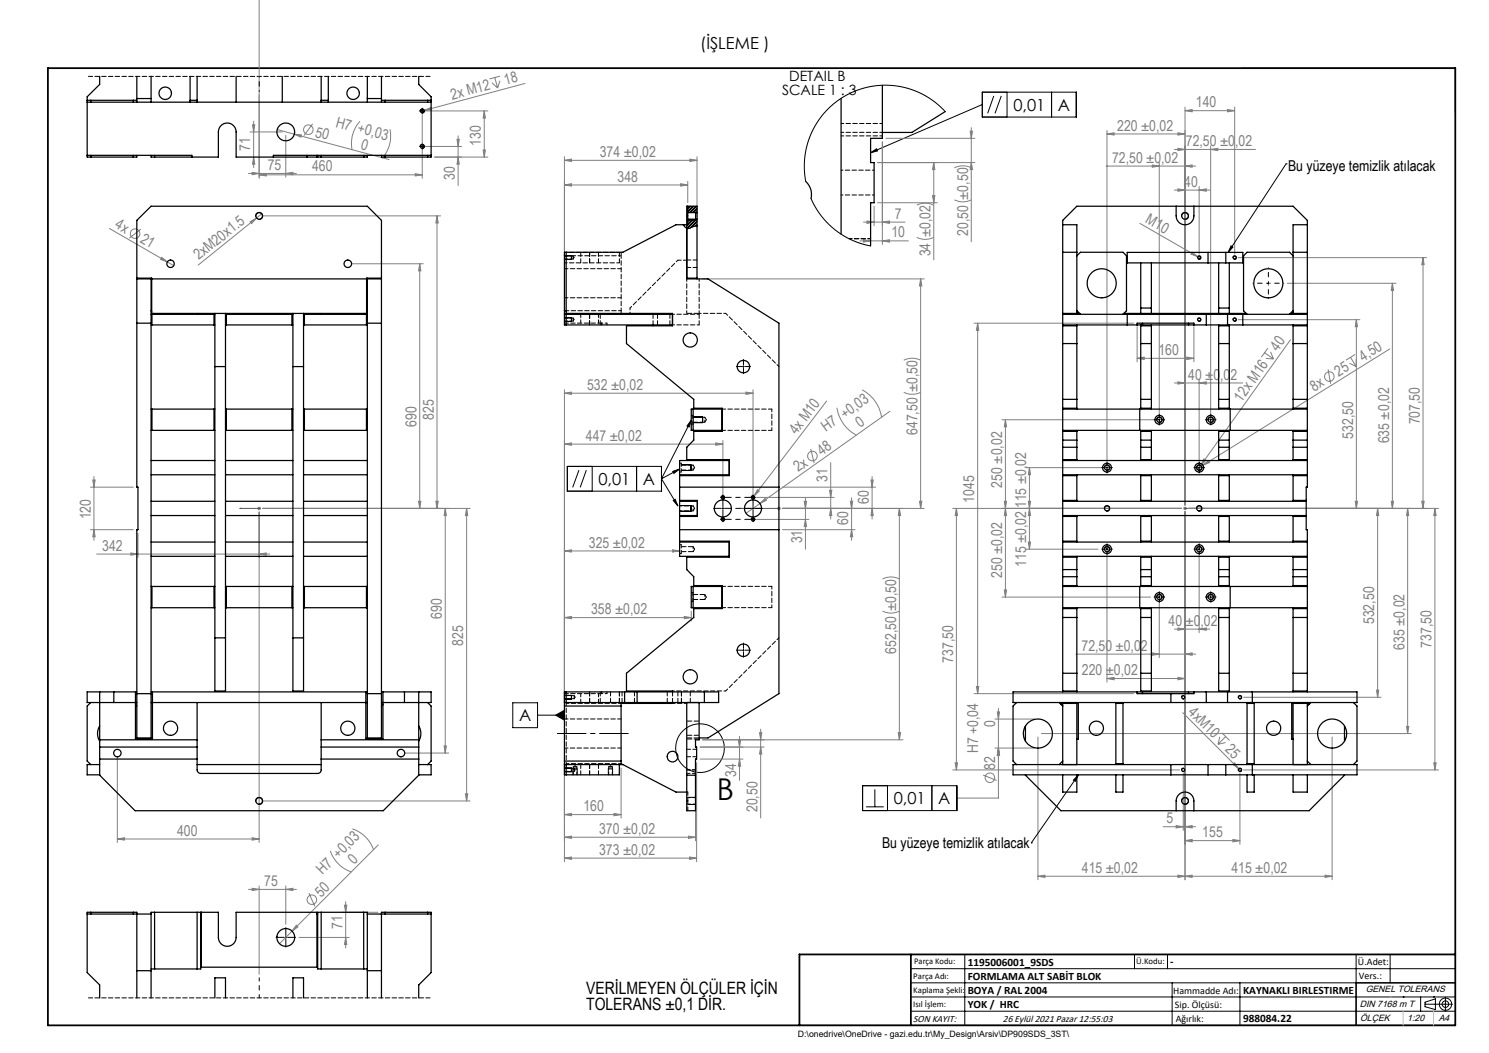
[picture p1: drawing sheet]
<svg xmlns="http://www.w3.org/2000/svg" width="420mm" height="297mm" viewBox="0 0 420 297" stroke-linecap="round" stroke-linejoin="round" font-family="sans-serif">
<g fill="none" stroke="#808080" stroke-width=".28">
<path d="M73.1 -.1v50.4M70.5 37.2h9.1M71.2 35.2h.7l-.4 2zM71.5 34.2v13.1M78.2 36.5l4.8 1.3M80.6 38.2v11.7M83 37.8l2 .3-.1 .6zM83 37.8l26.7 7.2M88.2 34.9l-2.5 3.3M101.5 34.2a9.2 9.2 0 0 0-2.2 8.2M110 36.5a9.6 9.6 0 0 1-2.2 8.2M119.1 32.3v18"/>
<path d="M119.7 31.1l1.8-.8 .2 .6zM119.7 31.1l-1.2 .4M120.1 31.3h17.5M128.9 39.3h.6l-.3 2zM129.2 38.3v14M136.6 31.3v13M136.6 31.3l.3 2h-.6zM138.8 23.4l1.6 1.4M139.6 21.9l.8 2.9M141 22.8l-.6 2M141 21.5l-2.9 .8M148.1 23.5l-28.4 7.6"/>
<path d="M249.9 39h25.1M273.6 37h.7l-.3 2zM274 36v32.2M312.2 37.8l2.1-.3v.6zM312.2 36.8v94.1M312.2 37.8h22.1M332.2 37.5l2.1 .3-2.1 .3zM334.3 31.2l2-.3v.6zM334.3 30.2v112.2M334.3 31.2h14M346.3 30.9l2 .3-2 .3zM348.3 30.2v41.4"/>
<path d="M70.1 48.9h13.5M71.1 48.6l2 .3-2 .4zM71.5 44.3l.4 2h-.7zM73.1 49.3l2-.3v.6zM73.1 49.3h46M80.6 48.9l2-.3v.7zM117.1 49l2 .3-2 .3zM120.1 41.3h10.1M129.2 44.3l.3 2h-.6zM136.3 42.3h.6l-.3 2zM137.6 44.3h-15M159.2 45.2l2-.3v.6z"/>
<path d="M159.2 52.2l2-.4v.7zM159.2 44.2v27M159.2 45.2h37.4M159.2 52.2h34.8M192 51.8l2 .4-2 .3zM194 51.1v6M194.6 44.9l2 .3-2 .3zM196.6 44.2v17M246.6 58.2v5.5M247.5 45.9h27.5M247.5 57.2h16.9M248.9 40v29"/>
<path d="M258.6 57.9l1.9-.6 1.3 .1 1.6 .5M263 55.2h.7l-.3 2zM263.4 45.9v27.4M263.4 45.9l.3 1.9h-.7zM269.2 56.4l2.2 .5 1.3-.1 1.3-.4M269.2 47.3l1.9-.5 1.6 .1 1.3 .4M274 45.9l.3 1.9h-.7zM312.1 46.8h25.2M325 46.5l2 .3-2 .4zM327 45.8v71.6M331.3 42.2h22.9M331.3 53.6h9.9"/>
<path d="M332.2 41.8l2.1 .4-2.1 .3zM332.2 53.3l2.1 .3-2.1 .3zM334.3 46.8l2-.3v.7zM338.2 53.6l2.1-.3v.6zM338.2 52.6v19M341.5 42.2l2-.4v.7zM341.5 41.2v76.2M30.9 64.4l16.3 9.5M39.7 64.6l-3.2 2.6M45.6 72.6l1.6 1.3-1.9-.7zM47.2 73.9l1.8 1M70.6 62.5l1.7-1-1.3 1.5z"/>
<path d="M72.3 61.5l-16.4 13.3M73.9 60.3l-1.6 1.2M74.1 60.9h50.2M99.1 74.4h20.3M118.4 74.4l.3 2h-.6zM118.4 74.4v69M123.3 60.9v82.5M123.3 60.9l.3 2h-.7zM198.2 78.7h62.5M242.6 67.9h13.6M243.6 67.6l2 .3-2 .4zM243.6 62.6h11.7"/>
<path d="M244.5 62.3l2.1 .3-2.1 .4zM248.9 62.6l2-.3v.7zM248.9 67.9l2-.3v.7zM258.6 67l2.2 .5 1-.1 1.6-.4M259.7 78.7l.3 1.9h-.6zM259.7 78.7v64.7M321.5 63l16.3 9.4M336.3 71.1l1.5 1.3-1.9-.7zM337.8 72.4l.9 .5M349.3 72.7h53.1M363.1 79.9h30.7M392.7 79.9l.4 2h-.7z"/>
<path d="M392.7 79.9v63.5M401.4 72.7l.3 1.9h-.7zM401.4 72.7v70.7M274.7 91.2h45.1M275.8 91.2l.3 2h-.7zM275.8 91.2v104.4M320.7 92.1v10M336.8 92.1v10M349.3 90.2h34.3M356.7 99.5l2.5 1.7M357.6 98.2l-1.8 2.5M358.4 99.2l.8 2"/>
<path d="M364 95.8l-25.3 35.5M382.2 100l-2.6 1.6M382.6 90.2l.3 1.9h-.6zM382.6 90.2v53.2M392 98.4l-52.7 32.8M159.2 110.9l2-.3v.6zM159.2 109.9v88.3M159.2 110.9h53.2M210.4 110.6l2 .3-2 .3zM212.4 109.9v29.9M233.2 113.1l-20.5 26.8M236 115a10.7 10.7 0 0 0 5.6 7.8"/>
<path d="M243.2 110a10.6 10.6 0 0 1 5.5 7.7M251 116l-36.7 26M254.9 110.7l1.9 .5h1.3l1.6-.5M254.9 101.6l2.2-.6 1.7 .2 .9 .4M282.6 118.4h43.4M283.6 118.4l.3 2h-.6zM283.6 118.4v50M320.7 101.1l2.1-.4v.7zM320.7 101.1h16.1M331.3 108h19.3M332.2 107.7l2.1 .3-2.1 .3zM334.8 100.7l2 .4-2 .3z"/>
<path d="M338.2 108l2.1-.3v.6zM338.2 107v23.9M357 101.1l2.2 .1M374.6 104.2l.7 4M380.9 100.8l1.7 2.6-2-1M25.5 137.4h12.1M26.2 135.4h.6l-.3 2zM26.5 134.4v18M159.2 125.3l2-.4v.7zM159.2 125.3h44.7M201.9 124.9l2 .4-2 .3zM203.9 124.2v15.6"/>
<path d="M212.7 139.9l-.6 .8M213.6 138.1l.6 .4-1.5 1.4zM220.7 137.4h26.3M228.7 126.6l1 4M234 138.3h.6l-.3 2zM234.3 130.5v15.9M245.7 135.4h.6l-.3 2zM246 134.4v12M289.4 131.9h21.9M290.4 131.9l.3 2h-.6zM290.4 131.9v23M338.7 131.3l-.9 1.3"/>
<path d="M339.3 131.2l1.6-1.3 .3 .6zM339.3 131.2l-2.1 1.4M339.6 129.4l.5 .4-1.4 1.5zM25.5 149.4h12.1M26.5 149.4l.3 2h-.6zM27.3 156.3h48.8M36.9 156l2 .3-2 .3zM38.9 150.4v6.9M72.6 143.4h1M72.7 143l.7 .8M73.1 142.9v1M73.1 156.3l2-.3v.6z"/>
<path d="M73.1 144.4v93.2M73.4 143l-.7 .8M74.1 143.4h58.5M118.1 141.4h.6l-.3 2zM122.9 141.4h.7l-.3 2zM125.6 143.4l.3 2h-.6zM125.6 143.4v69M131.6 143.4l.3 2h-.6zM131.6 143.4v82.5M159.2 155.4l2-.3v.6zM159.2 155.4h32.5M189.7 155.1l2 .3-2 .3z"/>
<path d="M213.4 146.5h14.8M213.4 140.3h21.9M214.3 142l-3.9 2.8M215.8 140.6l.4 .5-1.9 .9zM219.2 143.4h1M219.4 143l.7 .8M219.7 142.9v1M220.1 143l-.7 .8M220.7 143.4h40M220.7 149.4h20.5M226.8 141.4h.7l-.3 2zM227.2 146.5l.3 2h-.7z"/>
<path d="M227.2 140.4v14.5M234.3 143.4l.3 2h-.6zM239.9 141.4h.6l-.3 2zM240.2 140.4v12M240.2 149.4l.3 2h-.6zM246 143.4l.3 2h-.6zM253.7 143.4l.3 2h-.6zM253.7 143.4v65.3M259.4 141.4h.6l-.3 2zM268.7 143.4h64.6M269.8 143.4l.3 2h-.7zM269.8 143.4v73.8"/>
<path d="M283.3 141.4h.6l-.3 2zM283.6 143.4l.3 2h-.6zM289.4 154.9h20.3M290.1 141.4h.6l-.3 2zM290.1 152.9h.6l-.3 2zM290.4 143.4l.3 2h-.6zM312.2 155.9v36.5M333.8 143.4h1M333.9 143l.7 .8M334.3 142.9v1M334.3 144.4v103.7M334.6 143l-.7 .8"/>
<path d="M335.2 143.4h70.6M338.2 155.9v22.5M382.3 141.4h.6l-.3 2zM388.6 143.4l.3 2h-.6zM388.6 143.4v53.3M392.4 141.4h.7l-.4 2zM397.1 143.4l.3 2h-.7zM397.1 143.4v63.5M401 141.4h.7l-.3 2zM404.7 143.4l.4 2h-.7zM404.7 143.4v73.8M159.2 174.2l2-.3v.6z"/>
<path d="M159.2 174.2h35.8M193 173.9l2 .3-2 .3zM195 172.4v2.8M248.9 172.4l2.2 .5 1.3-.1 1.3-.4M248.9 163.3l2.2-.6 1.7 .2 .9 .4M282.6 168.4h41.9M283.3 166.4h.6l-.3 2zM327 169.4v16.1M331.3 177.4h9.9M332.2 177.1l2.1 .3-2.1 .4zM338.2 177.4l2.1-.3v.7zM274.7 195.6h45.1"/>
<path d="M275.4 193.6h.7l-.3 2zM281.6 199.8v25.3h-11.7M303.5 184.5h33.8M312.2 191.4l2.1-.3v.6zM312.2 191.4h22.1M325 184.1l2 .4-2 .3zM332.2 191.1l2.1 .3-2.1 .3zM334.3 184.5l2-.4v.7zM350.8 196.7h38.8M388.3 194.7h.6l-.3 2zM33.1 213.4v24.2M114.1 212.4h12.5"/>
<path d="M125.3 210.4h.6l-.3 2zM159.2 215.6v27.5M175.2 216.6v14.1M196.2 219.6v17.5M196.5 215.1v28M197.5 214.1h12.1M198.2 208.7h56.5M208.2 208.7h.7l-.3 2zM208.6 207.7v12.4M208.6 214.1l.3 2h-.7zM214.2 206.7h.7l-.3 2zM214.6 205.7v25"/>
<path d="M214.6 210.7l.3 2h-.7zM215.5 210.7h-18M253.4 206.7h.6l-.3 2zM268.7 217.2h64M269.4 215.2h.7l-.3 2zM277.3 218.6l3.8 1.5M280.6 202.8h11.1M280.6 211h11.1M281.3 200.8h.6l-.3 2zM281.6 211l.3 2h-.6zM292.8 207.9v40.2M293.8 206.9h104.3"/>
<path d="M333.6 201l15.8 15.8M333.8 218.2v16M344.1 207.8l-.5 2.1M344.7 206.7l2.1 2.1M345.7 209.4l-2.1 .5M345.7 207.7l-2.1 2.2M347.8 215.6l.4-.4 1.2 1.6zM349.4 216.8l.7 .7M349.7 218.2v19.9M350.8 217.2h55M375.7 207.9v40.2M396.7 204.9h.7l-.3 2z"/>
<path d="M404.4 215.2h.7l-.4 2zM33.1 236.6l2-.3v.7zM33.1 236.6h40M71.1 236.3l2 .3-2 .4zM74.1 225.9h58.5M93.2 240a9.5 9.5 0 0 0 6 6M99.4 233.8a9.4 9.4 0 0 1 6 5.9M106.7 238.3l-27.9 27.9M131.3 223.9h.6l-.3 2zM159.2 229.8l2-.4v.7zM159.2 229.8h16M159.2 236.1l2-.3v.7z"/>
<path d="M159.2 236.1h37M173.2 229.4l2 .4-2 .3zM194.2 235.8l2 .3-2 .4zM328.1 233.2h9.2M331.8 232.9l2 .3-2 .3zM334.3 237.1l2-.3v.7zM334.3 233.2l2-.3v.6zM334.3 237.1h15.4M347.8 236.8l1.9 .3-1.9 .4zM70.1 250.9h13.5M71.1 250.5l2 .4-2 .3zM73.1 249.9v24.9"/>
<path d="M80.6 250.9l2-.4v.7zM80.6 249.9v10.8M87.1 251.9l1.7 3.8M96.5 257.3h10.1M97.2 255.3h.6l-.3 2zM97.5 254.3v13.1M159.2 242l2-.3v.7zM159.2 242h37.3M194.5 241.7l2 .3-2 .4zM292.8 247.2l1.9-.4v.7zM292.8 247.2h82.9M332.2 246.8l2.1 .4-2.1 .3z"/>
<path d="M334.3 247.2l2-.4v.7zM373.8 246.8l1.9 .4-1.9 .3zM83.6 261l.4 .4-1.6 1.2zM84.3 264.4h14.2M97.5 264.4l.3 2h-.6z"/>
<circle cx="87" cy="36.6" r="1.35"/>
<circle cx="38.1" cy="65.9" r="1.34"/>
<circle cx="375" cy="106.2" r="1.35"/>
<circle cx="229.2" cy="128.6" r="1.35"/>
<circle cx="279.2" cy="219.4" r="1.34"/>
<circle cx="88" cy="253.8" r="1.34"/>
</g>
<g fill="none" stroke="#000" stroke-width=".28">
<path d="M350.2 19.2h60.3v12.6M118.5 31.5a.6 .6 0 0 1 .6-.8 .6 .6 0 0 1 .6 .7 .6 .6 0 0 1-.7 .5M118.9 31.3h.4M119.1 31v.6M277.1 26h26.5v7h-26.5zM277.1 29.5l-31.5 13.6M280.3 27.1l-1.7 4.9M282.4 27.1l-1.7 4.9M284.1 26v7M296.6 26v7M118.5 41.4a.59 .59 0 0 1 .6-.7 .59 .59 0 0 1 .6 .6 .59 .59 0 0 1-.7 .6M118.9 41.3h.4"/>
<path d="M119.1 41.1v.5M194 59.9h2.2v2h-2.2M245.6 43.1l1.7-1.1 .2 .6zM362.8 46.2h.1M362.8 46.2l-16.4 25M72.1 61.2a1 1 0 0 1 .9-1.3 1 1 0 0 1 1.1 1.1 1 1 0 0 1-1.3 .9M159.2 72.1h2v1.1h-2M333.3 61.2a1 1 0 0 1 .9-1.3 1 1 0 0 1 1.1 1.1 1 1 0 0 1-1.3 .9M337.8 72.8a.48 .48 0 0 1 .4-.6 .48 .48 0 0 1 .5 .5 .48 .48 0 0 1-.6 .4M347.2 69.4l.6 .3-1.4 1.5zM347.8 72.8a.5 .5 0 0 1 .4-.6 .5 .5 0 0 1 .5 .5 .5 .5 0 0 1-.6 .4M357.5 79.9h.5"/>
<path d="M357.8 79.7v.4M159.2 89.6h2v1.1h-2M337.8 90.3a.48 .48 0 0 1 .4-.6 .48 .48 0 0 1 .5 .5 .48 .48 0 0 1-.6 .4M347.8 90.3a.5 .5 0 0 1 .4-.6 .5 .5 0 0 1 .5 .5 .5 .5 0 0 1-.6 .4M195 118.5l-8.4 16.5M195 118.5l-.6 1.9-.6-.2zM195.4 117.6h2.8v1.6h-2.8M209.4 103.4h.5M209.7 103.1v.5M326.2 118.6a.8 .8 0 0 1 .7-1 .8 .8 0 0 1 .9 .8 .8 .8 0 0 1-1 .8M326.7 118.4h.5M327 118.1v.5"/>
<path d="M340.7 118.6a.79 .79 0 0 1 .7-1 .79 .79 0 0 1 .9 .9 .79 .79 0 0 1-1 .7M341.2 118.4h.5M341.5 118.1v.5M160 131.5h26.6v7h-26.6zM163.3 132.6l-1.8 4.9M165.4 132.6l-1.7 4.9M167 131.5v7M179.6 131.5v7M186.6 135l4.6 7.7M189.8 133l1.9-.7-1.6 1.2zM191.7 132.3l-5.1 2.7M192.2 131.1h2.7v1.6h-2.7"/>
<path d="M311.5 132.1a.8 .8 0 0 1 .7-1 .8 .8 0 0 1 .8 .9 .8 .8 0 0 1-1 .7M312 131.9h.5M312.2 131.7v.4M337.5 132.1a.8 .8 0 0 1 .7-1 .8 .8 0 0 1 .8 .9 .8 .8 0 0 1-1 .7M338 131.9h.5M338.2 131.7v.4M189.9 141.2l.5-.4 .8 1.9zM191.7 142.6h3.2v1.6h-3.2M203.4 146.6a.51 .51 0 0 1 .5-.6 .51 .51 0 0 1 .5 .6 .51 .51 0 0 1-.6 .4M203.4 140.4a.51 .51 0 0 1 .5-.6 .51 .51 0 0 1 .5 .5 .51 .51 0 0 1-.6 .5M211.9 146.6a.51 .51 0 0 1 .5-.6 .51 .51 0 0 1 .5 .6 .51 .51 0 0 1-.6 .4M211.9 140.4a.51 .51 0 0 1 .5-.6 .51 .51 0 0 1 .5 .5 .51 .51 0 0 1-.6 .5"/>
<path d="M212.2 143.4h.5M212.2 146.5h.5M212.2 140.3h.5M212.4 140v.5M212.4 143.2v.4M212.4 146.3v.5M311.5 155.1a.8 .8 0 0 1 .7-1 .8 .8 0 0 1 .8 .9 .8 .8 0 0 1-1 .7M311.5 143.6a.8 .8 0 0 1 .7-1 .8 .8 0 0 1 .8 .9 .8 .8 0 0 1-1 .7M312 154.9h.5M312.2 154.7v.4M337.5 155.1a.8 .8 0 0 1 .7-1 .8 .8 0 0 1 .8 .9 .8 .8 0 0 1-1 .7M337.5 143.6a.8 .8 0 0 1 .7-1 .8 .8 0 0 1 .8 .9 .8 .8 0 0 1-1 .7"/>
<path d="M338 154.9h.5M338.2 154.7v.4M326.2 168.6a.81 .81 0 0 1 .7-1 .81 .81 0 0 1 .9 .8 .81 .81 0 0 1-1 .8M326.7 168.4h.5M327 168.2v.5M340.7 168.6a.8 .8 0 0 1 .8-1 .8 .8 0 0 1 .8 .9 .8 .8 0 0 1-1 .7M341.2 168.4h.5M341.5 168.2v.5M144.6 198.2h7v7h-7zM159.2 196.1h2v1.1h-2M209.4 183.4h.5M209.7 183.2v.5"/>
<path d="M333.3 196.8a.51 .51 0 0 1 .4-.7 .51 .51 0 0 1 .6 .6 .51 .51 0 0 1-.7 .4M349.3 196.8a.5 .5 0 0 1 .4-.6 .5 .5 0 0 1 .6 .5 .5 .5 0 0 1-.7 .4M151.6 201.7h7.6M156.7 201.7l2.5-1.4v2.8zM159.2 216.6h2v1.1h-2M161.6 218.5v-1.7h1.2v1.7M171.6 218.5v-1.7h1.2v1.7M304.2 218.5l-13.3 19.2M304.2 218.5l-.9 1.9-.5-.4zM333.3 217.3a.5 .5 0 0 1 .4-.6 .5 .5 0 0 1 .5 .5 .5 .5 0 0 1-.6 .4M349.3 217.3a.48 .48 0 0 1 .4-.6 .48 .48 0 0 1 .5 .5 .48 .48 0 0 1-.6 .4M72.1 226.2a.99 .99 0 0 1 .9-1.3 .99 .99 0 0 1 1.1 1.1 .99 .99 0 0 1-1.3 .9"/>
<path d="M194 224.9h2.2M194 226.9h2.2M243.3 221.6h26.6v7h-26.6zM244.3 227.6h5M246.8 222.6v5M250.3 221.6v7M262.9 221.6v7M290.9 237.7h.1M333.3 226.2a.99 .99 0 0 1 .9-1.3 .99 .99 0 0 1 1 1.1 .99 .99 0 0 1-1.2 .9M80.4 264.4h.5M80.6 264.2v.5M256.9 273.2h153.6"/>
<path d="M256.9 277.2h153.6M272.1 269.2v20M320 269.2v4M329.3 269.2v4M330.6 277.2v12M349.7 277.2v12M382.5 269.2v20M392.1 269.2v8M225.5 289.2h185M256.9 281.2h153.6M256.9 285.2h153.6M395.8 281.2h.1"/>
<path d="M400.7 281.2v4M402 283.2h7.7M402 282.7l2.9-1v3.1l-2.9-.9zM404.4 281.2h.1M407.7 281.3v3.8"/>
<circle cx="197.4" cy="211" r="6.8"/>
<circle cx="407.7" cy="283.2" r=".93"/>
<circle cx="407.7" cy="283.2" r="1.74"/>
</g>
<path d="M67.7 143.4h.5h-.5M67.7 143.4h5.4M73 143.4h.2zM73.1 143.4h.1M208.8 143.4h.5h-.5M208.8 143.4h10.9M219.6 143.4h.2zM219.7 143.4h.1M334.1 143.4h.3zM334.3 143.4h.1M334.3 143.4h5.4M339.7 143.4h-.5h.5" fill="none" stroke="#00f" stroke-width=".28"/>
<g fill="none" stroke="#000" stroke-width=".28" stroke-dasharray="15.2 1.3 1.3 1.3">
<path d="M118.6 31.3h-.2M119.1 30.8v-.3M119.1 31.8v.2M119.6 31.3h.3M118.6 41.3h-.2M119.1 40.8v-.3M119.1 41.8v.2M119.6 41.3h.3M209.2 103.4h-1.5M209.7 102.9v-1.5M209.7 103.9v1.5M210.2 103.4h1.5"/>
<path d="M326.5 118.4h-1M327 117.9v-1M327 118.9v1M327.5 118.4h1M341 118.4h-1M341.5 117.9v-1M341.5 118.9v1M342 118.4h1M203.9 139.8v-.2M212.4 139.8v-.2M311.8 131.9h-1M312.3 131.4v-1"/>
<path d="M312.3 132.4v1M312.8 131.9h1M337.8 131.9h-1M338.3 131.4v-1M338.3 132.4v1M338.8 131.9h1M203.4 143.4h-2.1M203.4 146.5h-.2M203.4 140.3h-.2M203.9 143.4v.2M203.9 143.4h.3M203.9 143.4v-.3"/>
<path d="M203.9 143.4h-.2M203.9 143.9v2.1M203.9 142.9v-2.2M203.9 146.5v.2M203.9 146.5h.3M203.9 146.5v-.3M203.9 146.5h-.2M203.9 147v.2M203.9 146v-.2M203.9 140.3v.2M203.9 140.3h.3M203.9 140.3v-.3"/>
<path d="M203.9 140.3h-.2M203.9 140.8v.2M212.4 143.9v2.1M212.4 142.9v-2.2M212.4 147v.2M212.4 146v-.2M212.4 140.8v.2M212.9 143.4h2.2M212.9 146.5h.2M212.9 140.3h.2M311.8 154.9h-1M312.3 154.4v-1"/>
<path d="M312.3 155.4v1M312.8 154.9h1M337.8 154.9h-1M338.3 154.4v-1M338.3 155.4v1M338.8 154.9h1M326.5 168.4h-1M327 167.9v-1M327 168.9v1M327.5 168.4h1M341 168.4h-1M341.5 167.9v-1"/>
<path d="M341.5 168.9v1M342 168.4h1M209.2 183.4h-1.5M209.7 182.9v-1.5M209.7 183.9v1.5M210.2 183.4h1.5M80.1 264.4h-2.2M80.6 263.9v-2.3M80.6 264.9v2.2M81.1 264.4h2.3"/>
</g>
<path d="M73.1 281.4v-5.6" fill="none" stroke="#000" stroke-width=".28" stroke-dasharray="15.2 1.3 1.3 1.3" stroke-dashoffset="14.3"/>
<path d="M157.2 206.9h20" fill="none" stroke="#000" stroke-width=".28" stroke-dasharray="15.2 1.3 1.3 1.3" stroke-dashoffset="7.1"/>
<path d="M121.3 21.6h-96.4M121.3 281.4h-96.4" fill="none" stroke="#000" stroke-width=".28" stroke-dasharray="1.3 .6" stroke-dashoffset=".1"/>
<path d="M410.5 277.2h-28v12" fill="none" stroke="#000" stroke-width=".35"/>
<path d="M13.5 19.2h397v270h-397zM256.9 269.2v20M410.5 269.2h-185v20" fill="none" stroke="#000" stroke-width=".5"/>
<path d="M392.1 281.2h.1M395.8 285.2v4M404.4 285.2v4" fill="none" stroke="#c0c0c0" stroke-width=".28"/>
<path d="M357.3 79.9h-3.9M357.8 79.4v-3.9M358.3 79.9h3.8M357.8 80.4v3.8" fill="none" stroke="#000" stroke-width=".28" stroke-dasharray="15.2 1.3 1.3 1.3" stroke-dashoffset="15.2"/>
<path d="M73.1 21.6v4.2" fill="none" stroke="#000" stroke-width=".28" stroke-dasharray="15.2 1.3 1.3 1.3" stroke-dashoffset="15"/>
<path d="M211.9 143.4h-7.5M211.9 146.5h-7.5M211.9 140.3h-7.5" fill="none" stroke="#000" stroke-width=".28" stroke-dasharray="15.2 1.3 1.3 1.3" stroke-dashoffset="13.4"/>
<path d="M245.6 43.1l1.7-1.1 .2 .6z" fill="#000"/>
<g fill="#00f">
<path d="M339.2 143.4h.5zM334.1 143.4h.3z"/>
<path d="M219.6 143.4h.2zM208.8 143.4h.5zM67.7 143.4h.5zM73 143.4h.2zM67.7 -.1h.5zM73 -.1h.2z"/>
</g>
<g fill="#808080">
<path d="M347.8 215.6l.4-.4 1.2 1.6z"/>
<path d="M45.6 72.6l1.6 1.3-1.9-.7z"/>
<path d="M336.3 71.1l1.5 1.3-1.9-.7z"/>
<path d="M119.7 31.1l1.8-.8 .2 .6z"/>
<path d="M339.3 131.2l1.6-1.3 .3 .6z"/>
<path d="M215.8 140.6l.4 .5-1.9 .9z"/>
<path d="M70.6 62.5l1.7-1-1.3 1.5z"/>
<path d="M83.6 261l.4 .4-1.6 1.2z"/>
<path d="M213.6 138.1l.6 .4-1.5 1.4z"/>
<path d="M339.6 129.4l.5 .4-1.4 1.5z"/>
<path d="M83 37.8l2 .3-.1 .6z"/>
<path d="M334.3 46.8l2-.3v.7zM325 46.5l2 .3-2 .4zM332.2 37.5l2.1 .3-2.1 .3zM312.2 37.8l2.1-.3v.6zM332.2 246.8l2.1 .4-2.1 .3zM292.8 247.2l1.9-.4v.7zM332.2 191.1l2.1 .3-2.1 .3zM312.2 191.4l2.1-.3v.6zM347.8 236.8l1.9 .3-1.9 .4zM334.3 237.1l2-.3v.7zM73.1 156.3l2-.3v.6zM36.9 156l2 .3-2 .3zM71.1 236.3l2 .3-2 .4zM33.1 236.6l2-.3v.7z"/>
<path d="M332.2 107.7l2.1 .3-2.1 .3zM338.2 108l2.1-.3v.6zM334.3 247.2l2-.4v.7zM373.8 246.8l1.9 .4-1.9 .3zM325 184.1l2 .4-2 .3zM334.3 184.5l2-.4v.7zM332.2 177.1l2.1 .3-2.1 .4zM338.2 177.4l2.1-.3v.7zM332.2 41.8l2.1 .4-2.1 .3zM341.5 42.2l2-.4v.7zM331.8 232.9l2 .3-2 .3zM334.3 233.2l2-.3v.6zM332.2 53.3l2.1 .3-2.1 .3zM338.2 53.6l2.1-.3v.6zM334.3 31.2l2-.3v.6zM346.3 30.9l2 .3-2 .3zM320.7 101.1l2.1-.4v.7zM334.8 100.7l2 .4-2 .3z"/>
<path d="M159.2 229.8l2-.4v.7zM173.2 229.4l2 .4-2 .3zM244.5 62.3l2.1 .3-2.1 .4zM248.9 62.6l2-.3v.7z"/>
<path d="M159.2 174.2l2-.3v.6zM193 173.9l2 .3-2 .3zM159.2 155.4l2-.3v.6zM189.7 155.1l2 .3-2 .3z"/>
<path d="M71.1 48.6l2 .3-2 .4zM80.6 48.9l2-.3v.7z"/>
<path d="M194.5 241.7l2 .3-2 .4zM159.2 242l2-.3v.7zM194.2 235.8l2 .3-2 .4zM159.2 236.1l2-.3v.7zM210.4 110.6l2 .3-2 .3zM159.2 110.9l2-.3v.6zM201.9 124.9l2 .4-2 .3zM159.2 125.3l2-.4v.7zM194.6 44.9l2 .3-2 .3zM159.2 45.2l2-.3v.6zM192 51.8l2 .4-2 .3zM159.2 52.2l2-.4v.7zM248.9 67.9l2-.3v.7zM243.6 67.6l2 .3-2 .4z"/>
<path d="M71.2 35.2h.7l-.4 2zM71.5 44.3l.4 2h-.7z"/>
<path d="M97.5 264.4l.3 2h-.6zM97.2 255.3h.6l-.3 2z"/>
<path d="M290.1 141.4h.6l-.3 2zM290.4 131.9l.3 2h-.6zM283.3 141.4h.6l-.3 2zM283.6 118.4l.3 2h-.6zM392.4 141.4h.7l-.4 2zM392.7 79.9l.4 2h-.7zM382.3 141.4h.6l-.3 2zM382.6 90.2l.3 1.9h-.6zM401 141.4h.7l-.3 2zM401.4 72.7l.3 1.9h-.7zM227.2 146.5l.3 2h-.7zM226.8 141.4h.7l-.3 2zM26.5 149.4l.3 2h-.6zM26.2 135.4h.6l-.3 2zM118.1 141.4h.6l-.3 2zM118.4 74.4l.3 2h-.6z"/>
<path d="M131.3 223.9h.6l-.3 2zM131.6 143.4l.3 2h-.6z"/>
<path d="M259.4 141.4h.6l-.3 2zM259.7 78.7l.3 1.9h-.6z"/>
<path d="M214.2 206.7h.7l-.3 2zM214.6 210.7l.3 2h-.7zM123.3 60.9l.3 2h-.7zM122.9 141.4h.7l-.3 2z"/>
<path d="M290.4 143.4l.3 2h-.6zM290.1 152.9h.6l-.3 2zM397.1 143.4l.3 2h-.7zM396.7 204.9h.7l-.3 2zM281.3 200.8h.6l-.3 2zM281.6 211l.3 2h-.6zM281.6 211l.3 2h-.6zM283.6 143.4l.3 2h-.6zM283.3 166.4h.6l-.3 2zM388.6 143.4l.3 2h-.6zM388.3 194.7h.6l-.3 2zM404.7 143.4l.4 2h-.7zM404.4 215.2h.7l-.4 2zM269.8 143.4l.3 2h-.7zM269.4 215.2h.7l-.3 2zM275.8 91.2l.3 2h-.7zM275.4 193.6h.7l-.3 2zM234 138.3h.6l-.3 2zM234.3 143.4l.3 2h-.6zM125.6 143.4l.3 2h-.6zM125.3 210.4h.6l-.3 2zM129.2 44.3l.3 2h-.6zM128.9 39.3h.6l-.3 2z"/>
<path d="M245.7 135.4h.6l-.3 2zM246 143.4l.3 2h-.6zM239.9 141.4h.6l-.3 2zM240.2 149.4l.3 2h-.6zM208.2 208.7h.7l-.3 2zM208.6 214.1l.3 2h-.7zM263.4 45.9l.3 1.9h-.7zM263 55.2h.7l-.3 2z"/>
<path d="M136.6 31.3l.3 2h-.6zM136.3 42.3h.6l-.3 2z"/>
<path d="M253.7 143.4l.3 2h-.6zM253.4 206.7h.6l-.3 2zM273.6 37h.7l-.3 2zM274 45.9l.3 1.9h-.7z"/>
<path d="M71.1 250.5l2 .4-2 .3zM80.6 250.9l2-.4v.7z"/>
<path d="M73.1 49.3l2-.3v.6zM117.1 49l2 .3-2 .3z"/>
</g>
<g fill="#000">
<path d="M195 118.5l-.6 1.9-.6-.2zM189.8 133l1.9-.7-1.6 1.2zM189.9 141.2l.5-.4 .8 1.9zM156.7 201.7l2.5 1.4v-2.8z"/>
<path d="M304.2 218.5l-.9 1.9-.5-.4zM347.2 69.4l.6 .3-1.4 1.5z"/>
</g>
<g fill="none" stroke="#000" stroke-width=".35">
<path d="M24.6 28.3h14M24.6 28.8h97M25.6 28.3v.5M28.1 21.6v2.2l-3.5 3.5v17h14v-.5M37.6 28.3v.5M38.6 21.6v7.2M38.6 27.8h4M42.6 21.6v7.2M53.6 28.3h2M53.6 21.6v7.2M55.6 21.6v7.2M66.6 21.6v7.2"/>
<path d="M79.6 21.6v7.2M90.6 21.6v7.2M90.6 28.3h2M92.6 21.6v7.2M103.6 21.6v7.2M103.6 27.8h4M107.6 21.6v7.2M107.6 28.3h14M108.6 28.3v.5M118.1 21.6v2.2l3.5 3.5v17h-14v-.5M120.6 28.3v.5M237.2 27.8v38.2"/>
<path d="M248.9 24.1v14.9h-3.3v6.9h1v11.3h-1v12.2M266.6 31.5l-9.4 5.9h-8.3M24.6 43.8h29.5v.5M25.6 43.8v.5M37.6 43.8v.5M42.6 43.8v.5h19v-7.1a2.5 2.5 0 0 1 2.5-2.5 2.5 2.5 0 0 1 2.5 2.5v7.1h22.8v-.5M43.6 43.8v.5M86.6 43.8v.5M89.6 43.8v.5h14v-.5M90.6 43.8v.5M102.6 43.8v.5M108.6 43.8v.5"/>
<path d="M120.6 43.8v.5M121.6 43.8h-44.5v.5M194 60v1.8M194 60h2.6M194 58.2v1.8M196.6 60v1.8M196.6 60v-1.8h-2.9v2.7M227.3 51.1l.5 .6a4.9 4.9 0 0 1 1 4.3M331.8 58.2v2.7a2.5 2.5 0 0 0 2.5 2.5 2.5 2.5 0 0 0 2.5-2.5v-2.7M38.6 78.5h4.2v9.9h60.6v-9.9h4.2M38.6 78.7h4M42.6 78.5v130"/>
<path d="M42.8 78.7h60.6M103.6 78.7h4M103.6 78.5v130M159.2 72.1h.5M159.7 71.2v17.2h30v3.5h-13v5l19 15.7v2.5h8v6.6h-8v2.4l-2 2v3.5h12v4.6h-14v6.9h5v4.6h-5v6.9h14v4.6h-12v3.5l2 2v2.5h8v6.5h-8v2.5l-19 15.7v5h13v.3M192.8 63.4a1.49 1.49 0 0 0 2.4 .7l1.4-.4M193.7 60.9v17.8h6l20 12.5v104.4l-20 12.5h-2.5M193.7 78.5h2.9M193.7 60.9h.3M194 61.8v1.6h-3.3l-15 7.8h-16.5v20.4h30.5M194 61.8h2.6M196.6 61.8v16.9"/>
<path d="M299.8 71.2h3.9M299.8 63.4h3.9v25.2M303.7 72.1l1.1-.9h12l.9 .9v15.6l-.9 .9M321.8 74.2v14.4M324.8 74.2v14.4M340.7 74.2h5.1M340.7 71.2h5.1M340.7 71.2h-22.7v3h22.7M340.7 71.2v3M343.7 74.2v14.4M345.8 71.2h4.8v3h-4.8M345.8 71.2v3"/>
<path d="M346.7 74.2v14.4M364.7 72.1l-1-.9h-11.9l-1 .9v15.6l1 .9M364.7 71.2h4.1M368.8 63.4h-4.1v25.2M38.6 91.2h4M42.6 88.6h18M42.6 91.6h18M42.6 87.7l.2 .1M42.9 88.6v3M43.4 88.4l.2 .2M55.8 88.4l-.2 .2M60.4 88.6v3"/>
<path d="M60.6 88.4v106.5h3v-106.5M63.6 88.6h19M63.6 91.6h19M63.9 88.6v3M82.3 88.6v3M82.6 88.4v106.5h3v-106.5M85.6 88.6h18M85.6 91.6h18M85.9 88.6v3M90.3 88.4l.3 .2M102.9 88.4l-.3 .2M103.4 88.6v3"/>
<path d="M103.6 91.2h4M103.6 87.7l-.2 .1M159.2 88.6h30.5M159.2 87.7h.5M159.7 88.6v3M175.2 88.4v.2M184.2 88.4v.2M184.2 91.6v.3M299.8 88.4h3.9M299.8 91.9h3.9M299.8 96.9h3.9M299.8 88.6h40.5"/>
<path d="M299.8 91.6h20.9M303.7 91.6v23.8M303.7 87.7l1.1 .9M304 87.8v.6h.5M317 88.4h34.5M318 88.6v3M320.7 91.6h1.6M320.7 91.6v-.4h16.1v.4M321.8 91.9h3M321.8 96.9h3M321.8 86.9h3M321.8 91.6v23.8"/>
<path d="M322.3 91.6h12.9M322.3 91.2v.4M324.8 91.6v23.8M335.2 91.6h1.6M335.2 91.2v.4M336.8 91.6h3.5M340.3 91.6h6M340.3 88.6h6M340.3 88.6v3M343.7 91.9h3M343.7 96.9h3M343.7 91.6v23.8"/>
<path d="M343.7 86.9h3M346.3 88.6h22.5M346.3 91.6h22.5M346.3 88.6v3M346.7 91.6v23.8M350.6 88.6v3M364.6 87.8v.6h-.6M364.7 88.4h4.1M364.7 91.6v23.8M364.7 91.9h4.1M364.7 96.9h4.1M364.7 87.7l-1 .9"/>
<path d="M42.6 115.4h18M42.9 115.4v6M60.4 115.4v6M60.6 103.4h3M63.6 115.4h19M63.9 115.4v6M82.3 115.4v6M82.6 103.4h3M85.6 115.4h18M85.9 115.4v6M103.4 115.4v6M195.5 115.4v6"/>
<path d="M203.7 115.4h-8.7v6h8.7M299.8 112.6h3.9M299.8 115.1h3.9M299.8 115.4h69M321.5 115.4v6M321.8 112.6h3M321.8 115.1h3M343.7 112.6h3M343.7 115.1h3M347 115.4v6M364.7 112.6h4.1M364.7 115.1h4.1"/>
<path d="M42.6 133.9h18M42.6 129.9h18M42.6 121.4h18M63.6 133.9h19M63.6 129.9h19M63.6 121.4h19M85.6 133.9h18M85.6 129.9h18M85.6 121.4h18M191.7 137.4h28M205.7 129.9h-14v4h14M299.8 134.2h3.9"/>
<path d="M299.8 124.1h3.9M299.8 126.1h3.9M299.8 129.6h3.9M299.8 121.7h3.9M299.8 133.9h69M299.8 129.9h69M299.8 121.4h69M303.7 121.4v8.5M303.7 133.9v7.5M321.8 134.2h3M321.8 124.1h3M321.8 126.1h3"/>
<path d="M321.8 129.6h3M321.8 121.7h3M321.8 121.4v8.5M321.8 133.9v7.5M324.8 121.4v8.5M324.8 133.9v7.5M343.7 134.2h3M343.7 124.1h3M343.7 126.1h3M343.7 129.6h3M343.7 121.7h3M343.7 121.4v8.5"/>
<path d="M343.7 133.9v7.5M346.7 121.4v8.5M346.7 133.9v7.5M364.7 121.4v8.5M364.7 133.9v7.5M364.7 134.2h4.1M364.7 124.1h4.1M364.7 126.1h4.1M364.7 129.6h4.1M364.7 121.7h4.1M42.6 156.9h18M42.6 152.9h18"/>
<path d="M42.6 145.4h18M42.6 141.4h18M63.6 156.9h19M63.6 152.9h19M63.6 145.4h19M63.6 141.4h19M85.6 156.9h18M85.6 152.9h18M85.6 145.4h18M85.6 141.4h18M191.7 149.4h28M196.7 141.4h-5v4h5"/>
<path d="M205.7 152.9h-14v4h14M299.8 141.1h3.9M299.8 152.6h3.9M299.8 145.7h3.9M299.8 157.2h3.9M299.8 156.9h69M299.8 152.9h69M299.8 145.4h68.6M299.8 141.4h68.6M303.7 145.4v7.5M303.7 156.9v8.5M321.8 141.1h3"/>
<path d="M321.8 152.6h3M321.8 145.7h3M321.8 157.2h3M321.8 145.4v7.5M321.8 156.9v8.5M324.8 145.4v7.5M324.8 156.9v8.5M343.7 141.1h3M343.7 152.6h3M343.7 145.7h3M343.7 157.2h3M343.7 145.4v7.5"/>
<path d="M343.7 156.9v8.5M346.7 145.4v7.5M346.7 156.9v8.5M364.7 145.4v7.5M364.7 156.9v8.5M364.7 141.1h3.7M364.7 152.6h4.1M364.7 145.7h3.7M364.7 157.2h4.1M42.6 171.4h18M42.6 165.4h18M42.9 165.4v6"/>
<path d="M60.4 165.4v6M60.6 179.9h3M63.6 171.4h19M63.6 165.4h19M63.9 165.4v6M82.3 165.4v6M82.6 179.9h3M85.6 171.4h18M85.6 165.4h18M85.9 165.4v6M103.4 165.4v6M195.5 165.4v6"/>
<path d="M203.7 165.4h-8.7v6h8.7M299.8 174.2h3.9M299.8 160.7h3.9M299.8 162.7h3.9M299.8 165.2h3.9M299.8 171.7h3.9M299.8 171.4h69M299.8 165.4h69M303.7 171.4v23.8M321.5 165.4v6M321.8 174.2h3M321.8 171.4v23.5h3v-23.5"/>
<path d="M321.8 160.7h3M321.8 162.7h3M321.8 165.2h3M321.8 171.7h3M343.7 174.2h3M343.7 171.4v23.5h3v-23.5M343.7 160.7h3M343.7 162.7h3M343.7 165.2h3M343.7 171.7h3M347 165.4v6M364.7 171.4v23.8"/>
<path d="M364.7 174.2h4.1M364.7 160.7h4.1M364.7 162.7h4.1M364.7 165.2h4.1M364.7 171.7h4.1M25.6 198.2l-1 .9v15.6l1 .9M28.1 195.2v23.4l10 10.1h70l10-10.1v-23.4M32.1 195.2v3M38.2 195.2v13.3h4.8v-13.3M38.2 198.8l.4 .3M38.6 195.2h-14v3h14M38.6 195.6h4"/>
<path d="M42.6 198.2h61M42.6 195.2h61M55.6 198.2v19a1.02 1.02 0 0 0 1 1h33a.96 .96 0 0 0 1-1v-19M103.2 195.2v13.3h4.8v-13.3M103.6 195.6h4M107.6 195.2h14v3h-14M108 198.8l-.4 .3M114.1 195.2v3M120.6 198.2l1 .9v15.6l-1 .9M159.2 198.2h43.5v-3h-43.5v23.3h15.5v-2.9M159.2 199.1h16M159.7 195.2v3"/>
<path d="M175.2 198.2v17.4M176.2 195.2v3M179.7 195.2v3M189.7 198.2v.2h-14.5M193.7 198.2v30.5h2.5v-14.6h.3v-3.4h-.3v-2h1v-10.5M198.7 195.2v3M286.7 198.2l-.9 .9v15.6l.9 .9M298.8 198.2l1 .9M299.4 198.2v.6M299.8 195.2v-133l3.9-4h61l4.1 4v75.2h-.4v12h.4v45.8M299.8 198.4h3.9M299.8 189.9h3.9"/>
<path d="M299.8 194.9h3.9M299.8 198.2v17.4M303.7 198.2v17.4M304.2 198.2v10.3h-.5M316.8 198.4h-2.1v17.2M316.8 198.2v17.4M320.7 195.2h1.6M320.7 195.2v.4h16.1v-.4M320.7 195.2h-34.9v3h54.5M321.8 189.9h3M322.3 195.2v.4M322.3 195.2h12.9"/>
<path d="M330.3 195.6v2.6M335.2 195.2h1.6M335.2 195.2v.4M336.8 195.2h3.5M340.3 198.2h6M340.3 195.2h6M340.3 195.2v3M343.7 189.9h3M346.3 195.2v3M346.3 195.2h36.5v3h-36.5M351.8 198.4h2v17.2M351.8 198.2v17.4"/>
<path d="M353.2 195.2v3M364.3 198.2v10.3h.4M364.7 198.2v17.4M364.7 198.4h4.1M364.7 189.9h4.1M364.7 194.9h4.1M368.8 198.2v17.4M369.1 198.2v.6M369.7 198.2l-.9 .9M381.7 198.2l1.1 .9v15.6l-1.1 .9M28.1 204.8a4.1 4.1 0 0 0 0 4.3M28.1 215.6h-3.5v2.9h3.5"/>
<path d="M28.1 208.7h27.5M28.1 210.7h27.5M28.1 214.1h27.5M38.6 208.5v-59.1h.3v-12h-.3v-75.2l4-4h61l4 4v146.3M38.6 208.1h4M55.6 215.6h35M90.6 208.7h27.5M90.6 210.7h27.5M90.6 214.1h27.5M103.6 208.1h4M118.1 204.8a4.1 4.1 0 0 1 0 4.3M118.1 215.6h3.5v2.9h-3.5"/>
<path d="M159.2 215.6h16.5l15 7.8h3M159.2 214.7h16M159.7 215.6v2.9M193.7 218.6h2.5M289.2 218.5l10.1 10.2h70l9.9-10.2M289.2 204.8v4.3M299.8 218.5v4.9h3.9v-4.9M299.8 214.7l-1 .9M314.7 218.5v4.9h2.1v-4.9M314.7 215.4h2.1M330.3 215.6v2.9M340.7 218.5h5.1"/>
<path d="M340.7 215.6h5.1M340.7 215.6h-54.9v2.9h54.9M340.7 215.6v2.9M345.8 215.6h37v2.9h-37M345.8 215.6v2.9M351.8 218.5v4.9h2v-4.9M351.8 215.4h2M353.2 215.6v2.9M364.7 218.5v4.9h4.1v-4.9M368.8 214.7l.9 .9M379.2 204.8v4.3M331.8 228.7v-2.8a2.5 2.5 0 0 1 2.5-2.5 2.5 2.5 0 0 1 2.5 2.5v2.8"/>
<path d="M24.6 257.8h18M25.6 257.3v.5M37.6 257.3v.5M43.6 257.3v16M55.6 257.3v16M56.6 257.8h.2M56.6 257.3v16h-14M56.8 257.3v15.5h32.6v-15.5h-22.8v7.1a2.5 2.5 0 0 1-2.5 2.5 2.5 2.5 0 0 1-2.5-2.5v-7.1h-19v24.2M89.4 257.8h.2M90.6 257.3v16M102.6 257.3v16M103.6 257.8h18"/>
<path d="M108.6 257.3v.5M120.6 257.3v.5M38.6 273.8h4M103.6 273.3h-14v-16h14v24.2M103.6 273.8h4M28.1 281.5v-3.7l-3.5-3.5v-17h14v24.2M60.6 281.5v-5.7h3v5.7M82.6 281.5v-5.7h3v5.7M107.6 281.5v-24.2h14v17l-3.5 3.5v3.7"/>
<circle cx="46.6" cy="26.3" r="1.74"/>
<circle cx="80.6" cy="37.2" r="2.5"/>
<circle cx="99.6" cy="26.3" r="1.75"/>
<circle cx="119.1" cy="31.3" r=".51"/>
<circle cx="119.1" cy="41.3" r=".5"/>
<circle cx="48.1" cy="74.4" r="1.05"/>
<circle cx="73.1" cy="60.9" r=".93"/>
<circle cx="98.1" cy="74.4" r="1.06"/>
<circle cx="310.8" cy="79.9" r="4.1"/>
<circle cx="334.3" cy="60.9" r=".93"/>
<circle cx="338.3" cy="72.7" r=".43"/>
<circle cx="348.2" cy="72.7" r=".43"/>
<circle cx="357.7" cy="79.9" r="4.1"/>
<circle cx="194.7" cy="95.9" r="2"/>
<circle cx="338.3" cy="90.2" r=".43"/>
<circle cx="348.2" cy="90.2" r=".43"/>
<circle cx="209.7" cy="103.4" r="1.75"/>
<circle cx="327" cy="118.4" r=".69"/>
<circle cx="327" cy="118.4" r="1.26"/>
<circle cx="341.5" cy="118.4" r=".69"/>
<circle cx="341.5" cy="118.4" r="1.26"/>
<circle cx="312.3" cy="131.9" r="1.26"/>
<circle cx="312.3" cy="131.9" r=".7"/>
<circle cx="338.3" cy="131.9" r="1.26"/>
<circle cx="338.3" cy="131.9" r=".7"/>
<circle cx="203.9" cy="140.3" r=".43"/>
<circle cx="203.9" cy="146.5" r=".43"/>
<circle cx="203.9" cy="143.4" r="2.4"/>
<circle cx="212.4" cy="140.3" r=".43"/>
<circle cx="212.4" cy="146.5" r=".43"/>
<circle cx="212.4" cy="143.4" r="2.4"/>
<circle cx="312.3" cy="154.9" r="1.24"/>
<circle cx="312.3" cy="143.4" r=".7"/>
<circle cx="312.3" cy="154.9" r=".7"/>
<circle cx="338.3" cy="154.9" r="1.24"/>
<circle cx="338.3" cy="143.4" r=".7"/>
<circle cx="338.3" cy="154.9" r=".7"/>
<circle cx="327" cy="168.4" r=".69"/>
<circle cx="327" cy="168.4" r="1.26"/>
<circle cx="341.5" cy="168.4" r=".69"/>
<circle cx="341.5" cy="168.4" r="1.26"/>
<circle cx="194.7" cy="190.9" r="2"/>
<circle cx="209.7" cy="183.4" r="1.76"/>
<circle cx="333.7" cy="196.7" r=".44"/>
<circle cx="349.8" cy="196.7" r=".44"/>
<circle cx="33.1" cy="212.4" r="1.05"/>
<circle cx="48.1" cy="205.4" r="1.99"/>
<circle cx="98.1" cy="205.4" r="1.99"/>
<circle cx="113.1" cy="212.4" r="1.06"/>
<circle cx="189.7" cy="213.4" r="1.49"/>
<circle cx="292.7" cy="206.9" r="4.1"/>
<circle cx="309.2" cy="205.4" r="2"/>
<circle cx="333.7" cy="217.2" r=".43"/>
<circle cx="349.8" cy="217.2" r=".43"/>
<circle cx="359.2" cy="205.4" r="1.99"/>
<circle cx="375.8" cy="206.9" r="4.1"/>
<circle cx="73.1" cy="225.9" r=".93"/>
<circle cx="334.3" cy="225.9" r=".93"/>
<circle cx="80.6" cy="264.4" r="2.51"/>
</g>
<g fill="none" stroke="#000" stroke-width=".28">
<path d="M266.6 31.5l-3.1-2.9-2.6-1.7-3.7-1.6-3.2-.9-3.7-.4-3.2 .2-3.8 .7-3.4 1.3-3.2 1.9-3.1 2.6-2.4 2.8-1.8 2.9-1.4 3.3-.9 3.7-.2 4.4 .4 3.3M194.5 58.2l-.5 .4M194.8 58.2l-.8 .7M195.4 58.2l-1.4 1.3M195.7 58.2l-1.7 1.6M196.3 58.2l-1.8 1.8M196.6 58.2l-1.8 1.8M196.6 59.9v.1M196.6 58.7l-1.2 1.3M196.6 59.7l-.3 .3M196.6 59.1l-.9 .9M228.8 56l1 2.1 1.8 2.8 2.4 2.6 1.8 1.5 2.1 1.5 2.3 1.2 2.9 1.1 2.5 .6"/>
<path d="M193.7 63.4h.1M194.4 61.8l-.4 .4M194.7 61.8l-.7 .7M195.3 61.8l-1.3 1.3M195.6 61.8l-1.9 1.9M196.2 61.8l-2.5 2.5M196.5 61.8l-2.6 2.6M196.6 62.3l-2 2M196.6 63.2l-.6 .6M196.6 62.6l-1.4 1.5M196.6 63.5l-.2 .2"/>
</g>
<g fill="none" stroke="#000" stroke-width=".28" stroke-dasharray="1.3 .6" stroke-dashoffset=".5">
<path d="M237.2 37.3h11.7M237.2 38.3h11.7M237.2 34.8h11.7M159.2 71.2h15.5M159.2 74.1h15.5M175.2 72.1h-15.5M175.2 71.1v1M193.7 78.6v9.8M197.2 78.6v9.8M239.5 67.3h6.1M159.7 87.6h15.5M175.2 87.6v-15.5"/>
<path d="M219.7 103.4l-15-15M217.7 121.4v-6M217.7 165.4v6M175.2 198.4h-15.5M193.7 198.4h-4M204.7 194.9l15-15M161.7 216.3v2.2M162.7 218.5v-2.2M171.7 216.3v2.2M172.7 218.5v-2.2M175.2 215.4h-15.5M194 226.8h2.2"/>
<path d="M196.2 225h-2.2"/>
</g>
<path d="M197.2 88.4h-3.5M193.7 208.1h3.5M193.7 208.4h3.5M193.7 207.4h3.5M197.2 203.4h-3.5" fill="none" stroke="#000" stroke-width=".28" stroke-dasharray="1.3 .6" stroke-dashoffset="-.2"/>
<g fill="none" stroke="#000" stroke-width=".28" stroke-dasharray="1.3 .6" stroke-dashoffset=".1">
<path d="M163.8 71.2v2.9M166.3 71.2v2.9M168.8 74.1v-2.9M174.7 74.1v-2.9M193.7 62.1h2.9M193.7 75.4h2.9M196.6 73.3h-2.9M166.3 91.6v-3M169.3 91.6v-3M169.7 91.1h-10.5M184.2 91.6v-3M185.5 88.6v3"/>
<path d="M189 91.6v-3M197.2 91.6v-3M166.3 198.1v-3M169.3 198.1v-3M169.7 195.6h-10.5M172.2 195.1v3M174.7 195.1v3M175.5 195.1v3M179 198.1v-3M188.2 195.1v3M189.7 195.1v3M191.2 198.1v-3"/>
<path d="M192.2 195.1v3M194.7 195.1v3M163.8 215.6v2.9M166.3 215.6v2.9M168.8 218.5v-2.9"/>
</g>
<g fill="none" stroke="#000" stroke-width=".28" stroke-dasharray="1.3 .6" stroke-dashoffset=".4">
<path d="M159.2 73.1h2.5M161.7 73.1v-.9M161.7 72.2h-2.5M159.2 90.6h2.5M161.7 90.6v-.9M161.7 89.7h-2.5M175.2 87.6v.8M198.8 119.1l.4-.7M199.2 118.4l-.4-.7M195.5 132.6l.4-.7M195.9 131.9l-.4-.7M195.5 144.1l.4-.7"/>
<path d="M195.5 155.6l.4-.7M195.9 143.4l-.4-.7M195.9 154.9l-.4-.7M198.8 169.1l.4-.7M199.2 168.4l-.4-.7M162 197.1v-.9M162 217.6v-.9"/>
</g>
<g fill="none" stroke="#000" stroke-width=".28" stroke-dasharray="1.3 .6">
<path d="M161.7 73.1l.2-.5M161.9 72.6l-.2-.4M161.7 90.6l.2-.5M161.9 90.1l-.2-.4M169.7 91.1v.5M171.2 91.1v.5M195 119.6h.5M195.5 117.1h-.5M191.7 133.1h.5M192.2 130.6h-.5M191.7 156.1h.5M192.2 153.6h-.5"/>
<path d="M195 169.6h.5M195.5 167.1h-.5M162 197.1l.2-.5M162.2 196.6l-.2-.4M169.7 195.1v.5M171.2 195.1v.5M162 217.6l.2-.5M162.2 216.3h-.5M162.2 216l-.5 .3M162.2 217.1l-.2-.4M162.7 216.3h-.5M162.7 216.3l-.5-.3"/>
<path d="M172.2 216.3h-.5M172.2 216l-.5 .3M172.7 216.3h-.5M172.7 216.3l-.5-.3M175.2 215.4l.5 .2M194 225.9h-.3M194 223.4h-.3"/>
</g>
<path d="M191.2 73.4l-13.5 13.5M191.7 144.1h3.8M195.5 142.7h-3.8M159.7 198.4v17.2" fill="none" stroke="#000" stroke-width=".28" stroke-dasharray="1.3 .6" stroke-dashoffset=".6"/>
<path d="M171.2 91.1h-1.5M177.7 86.9v1.5M171.2 195.6h-1.5M189.7 194.9h15" fill="none" stroke="#000" stroke-width=".28" stroke-dasharray="1.3 .6" stroke-dashoffset=".8"/>
<g fill="none" stroke="#000" stroke-width=".28" stroke-dasharray="1.3 .6" stroke-dashoffset=".3">
<path d="M175.2 75.8h-16M193.7 73.4h-2.5M159.2 84h16M163.8 88.6v2.5M168.8 91.1v-2.5M195.5 119.6v-2.5M217.7 115.4h-14M192.2 133.1v-2.5M217.7 121.4h-14M192.2 153.6v2.5M195.5 167.1v2.5M217.7 165.4h-14"/>
<path d="M217.7 171.4h-14M163.8 195.6v2.5M168.8 198.1v-2.5M159.2 211h16M175.2 202.8h-16M193.7 218.1h2.5M193.7 217.1h2.5M194 225.9v-2.5"/>
</g>
<path d="M237.2 55h9.4M246.6 48h-9.4M197.2 88.6h-7.5M197.2 91.6h-7.5M204.7 88.4h-7.5M198.8 119.1v-1.4M195.5 132.6v-1.4M195.5 144.1v-1.4M195.5 154.2v1.4M198.8 167.7v1.4" fill="none" stroke="#000" stroke-width=".28" stroke-dasharray="1.3 .6" stroke-dashoffset=".7"/>
<path d="M159.2 197.1h2.8M162 196.2h-2.8M159.2 217.6h2.8M162 216.7h-2.8M193.7 213.4h2.8M196.5 211.3h-2.8M194 228.6v-2.7" fill="none" stroke="#000" stroke-width=".28" stroke-dasharray="1.3 .6" stroke-dashoffset=".2"/>
<path d="M195.5 119.1h3.3M198.8 117.7h-3.3M192.2 132.6h3.3M195.5 131.2h-3.3M192.2 155.6h3.3M195.5 154.2h-3.3M195.5 169.1h3.3M198.8 167.7h-3.3" fill="none" stroke="#000" stroke-width=".28" stroke-dasharray="1.3 .6" stroke-dashoffset="-.1"/>
<text font-size="8.5" x="202.2" y="225.6">B</text>
<g font-size="4.8">
<text x="165.3" y="280.3">VERİLMEYEN ÖLÇÜLER İÇİN</text>
<text x="165.3" y="284.8">TOLERANS ±0,1 DİR.</text>
</g>
<g font-size="4.7">
<text x="197.5" y="13.8">(İŞLEME )</text>
<text x="285.8" y="31.3">0,01</text>
<text x="298.4" y="31.3">A</text>
<text x="168.8" y="136.8">0,01</text>
<text x="181.4" y="136.8">A</text>
<text x="146.4" y="203.5">A</text>
<text x="252.1" y="226.9">0,01</text>
<text x="264.7" y="226.9">A</text>
</g>
<g font-size="4.2" fill="#808080">
<text x="127.5" y="28.1" transform="rotate(-15 127.5 28.1)">2x M12</text>
<text x="142.6" y="24" transform="rotate(-15 142.6 24)">18</text>
<text x="94.5" y="35.7" transform="rotate(15 94.5 35.7)">H7 +0,03</text>
<text x="337.3" y="30.2">140</text>
<text x="88.8" y="38.5" transform="rotate(15 88.8 38.5)">50</text>
<text x="101.6" y="42" transform="rotate(15 101.6 42)">0</text>
<text x="135.7" y="41.2" transform="rotate(-90 135.7 41.2)">130</text>
<text x="315.1" y="36.8">220 ±0,02</text>
<text x="334.5" y="41.2">72,50 ±0,02</text>
<text x="70.6" y="42.6" transform="rotate(-90 70.6 42.6)">71</text>
<text x="75.5" y="48">75</text>
<text x="169.2" y="44.2">374 ±0,02</text>
<text x="313.7" y="45.9">72,50 ±0,02</text>
<text x="88" y="48.3">460</text>
<text x="128.3" y="50.7" transform="rotate(-90 128.3 50.7)">30</text>
<text x="174.2" y="51.2">348</text>
<text x="334" y="52.6">40</text>
<text x="32.2" y="64.1" transform="rotate(30 32.2 64.1)">4x</text>
<text x="252.4" y="61.7">7</text>
<text x="322.9" y="62.7" transform="rotate(30 322.9 62.7)">M10</text>
<text x="39.3" y="68.2" transform="rotate(30 39.3 68.2)">21</text>
<text x="251.4" y="67">10</text>
<text x="273.1" y="66.6" transform="rotate(-90 273.1 66.6)">20,50 ±0,50</text>
<text x="56.1" y="73.4" transform="rotate(-39 56.1 73.4)">2xM20x1.5</text>
<text x="262.4" y="72.3" transform="rotate(-90 262.4 72.3)">34 ±0,02</text>
<text x="326.7" y="100.1">160</text>
<text x="360.4" y="99.2" transform="rotate(-54 360.4 99.2)">40</text>
<text x="384.5" y="102" transform="rotate(-32 384.5 102)">4,50</text>
<text x="335.2" y="107">40</text>
<text x="339.9" y="107">±0,02</text>
<text x="377.6" y="106.3" transform="rotate(-32 377.6 106.3)">25</text>
<text x="165.6" y="110">532 ±0,02</text>
<text x="350.2" y="113.5" transform="rotate(-54 350.2 113.5)">12x M16</text>
<text x="370.7" y="110.6" transform="rotate(-32 370.7 110.6)">8x</text>
<text x="122.3" y="118.5" transform="rotate(-90 122.3 118.5)">825</text>
<text x="400.4" y="119.7" transform="rotate(-90 400.4 119.7)">707,50</text>
<text x="117.5" y="120.4" transform="rotate(-90 117.5 120.4)">690</text>
<text x="165.3" y="124.3">447 ±0,02</text>
<text x="224.6" y="122.7" transform="rotate(-53 224.6 122.7)">4x M10</text>
<text x="232.9" y="121.9" transform="rotate(-35 232.9 121.9)">H7 +0,03</text>
<text x="242.6" y="120.8" transform="rotate(-35 242.6 120.8)">0</text>
<text x="258.8" y="122.7" transform="rotate(-90 258.8 122.7)">647,50 ±0,50</text>
<text x="381.7" y="123.8" transform="rotate(-90 381.7 123.8)">532,50</text>
<text x="391.8" y="125.1" transform="rotate(-90 391.8 125.1)">635 ±0,02</text>
<text x="231.8" y="128.5" transform="rotate(-35 231.8 128.5)">48</text>
<text x="225.1" y="133.3" transform="rotate(-35 225.1 133.3)">2x</text>
<text x="233.4" y="135.9" transform="rotate(-90 233.4 135.9)">31</text>
<text x="282.7" y="137.5" transform="rotate(-90 282.7 137.5)">250 ±0,02</text>
<text x="245.1" y="142.1" transform="rotate(-90 245.1 142.1)">60</text>
<text x="274.8" y="141.8" transform="rotate(-90 274.8 141.8)">1045</text>
<text x="289.4" y="143.4" transform="rotate(-90 289.4 143.4)">115 ±0,02</text>
<text x="25.6" y="146.5" transform="rotate(-90 25.6 146.5)">120</text>
<text x="239.3" y="148" transform="rotate(-90 239.3 148)">60</text>
<text x="28.9" y="155.3">342</text>
<text x="166.1" y="154.4">325 ±0,02</text>
<text x="226.2" y="153.3" transform="rotate(-90 226.2 153.3)">31</text>
<text x="289.4" y="153.2" transform="rotate(-90 289.4 153.2)">±0,02</text>
<text x="289.4" y="159.9" transform="rotate(-90 289.4 159.9)">115</text>
<text x="282.7" y="163" transform="rotate(-90 282.7 163)">250 ±0,02</text>
<text x="166.7" y="173.2">358 ±0,02</text>
<text x="124.7" y="174.5" transform="rotate(-90 124.7 174.5)">690</text>
<text x="329.6" y="176.5">40</text>
<text x="334.4" y="176.5">±0,02</text>
<text x="387.6" y="176.1" transform="rotate(-90 387.6 176.1)">532,50</text>
<text x="130.7" y="182.2" transform="rotate(-90 130.7 182.2)">825</text>
<text x="252.8" y="184.5" transform="rotate(-90 252.8 184.5)">652,50 ±0,50</text>
<text x="305.1" y="183.5">72,50 ±0,02</text>
<text x="396.1" y="183.3" transform="rotate(-90 396.1 183.3)">635 ±0,02</text>
<text x="403.8" y="182.7" transform="rotate(-90 403.8 182.7)">737,50</text>
<text x="268.8" y="186.9" transform="rotate(-90 268.8 186.9)">737,50</text>
<text x="305.2" y="190.4">220 ±0,02</text>
<text x="335" y="201" transform="rotate(45 335 201)">4xM10</text>
<text x="280.7" y="205.1" transform="rotate(-90 280.7 205.1)">0</text>
<text x="275.9" y="212.4" transform="rotate(-90 275.9 212.4)">H7 +0,04</text>
<text x="345.4" y="211.5" transform="rotate(45 345.4 211.5)">25</text>
<text x="207.6" y="219.1" transform="rotate(-90 207.6 219.1)">34</text>
<text x="280.7" y="217.2" transform="rotate(-90 280.7 217.2)">82</text>
<text x="164.6" y="228.8">160</text>
<text x="213.6" y="229.1" transform="rotate(-90 213.6 229.1)">20,50</text>
<text x="329.1" y="232.2">5</text>
<text x="49.9" y="235.7">400</text>
<text x="169" y="235.2">370 ±0,02</text>
<text x="339.1" y="236.1">155</text>
<text x="99.9" y="243.8" transform="rotate(-45 99.9 243.8)">0</text>
<text x="169" y="241.1">373 ±0,02</text>
<text x="74.5" y="249.9">75</text>
<text x="91" y="246.8" transform="rotate(-45 91 246.8)">H7 +0,03</text>
<text x="305.2" y="246.2">415 ±0,02</text>
<text x="347.3" y="246.2">415 ±0,02</text>
<text x="90.6" y="253.2" transform="rotate(-45 90.6 253.2)">50</text>
<text x="96.6" y="262.1" transform="rotate(-90 96.6 262.1)">71</text>
</g>
<g font-size="4.2">
<text x="363.3" y="48.3">Bu yüzeye temizlik atılacak</text>
<text x="248.8" y="239.3">Bu yüzeye temizlik atılacak</text>
</g>
<g font-size="4">
<text x="222.6" y="22.9">DETAIL B</text>
<text x="220.6" y="26.9">SCALE 1 : 3</text>
</g>
<g font-size="3.2">
<text x="272.9" y="272.3">1195006001_9SDS</text>
<text x="330" y="272.2">-</text>
<text x="272.9" y="280.3">BOYA / RAL 2004</text>
<text x="272.9" y="276.3">FORMLAMA ALT SABİT BLOK</text>
<text x="350.6" y="280.3">KAYNAKLI BIRLESTIRME</text>
<text x="272.9" y="284.4">YOK / HRC</text>
<text x="350.6" y="288.3">988084.22</text>
</g>
<g font-size="2.8">
<text x="383" y="272.2">Ü.Adet:</text>
<text x="330.9" y="280.3">Hammadde Adı:</text>
<text x="383.3" y="276">Vers.:</text>
<text x="331.4" y="284.3">Sip. Ölçüsü:</text>
<text x="257.6" y="288.3">SON KAYIT:</text>
<text x="282.9" y="288.3">26 Eylül 2021 Pazar 12:55:03</text>
<text x="331.6" y="288.3">Ağırlık:</text>
</g>
<g font-size="2.6">
<text x="385.2" y="279.9">GENEL TOLERANS</text>
<text x="383.5" y="284">DIN 7168 m T</text>
<text x="383.6" y="288.1">ÖLÇEK</text>
<text x="396.9" y="288.1">1:20</text>
<text x="405.8" y="288.1">A4</text>
</g>
<g font-size="2.5">
<text x="257.9" y="272">Parça Kodu:</text>
<text x="320.5" y="272">Ü.Kodu:</text>
<text x="257.6" y="280">Kaplama Şekli:</text>
<text x="257.6" y="276">Parça Adı:</text>
<text x="257.6" y="284.1">Isıl İşlem:</text>
<text x="225" y="292.6">D:\onedrive\OneDrive - gazi.edu.tr\My_Design\Arsiv\DP909SDS_3ST\</text>
</g>
</svg>
